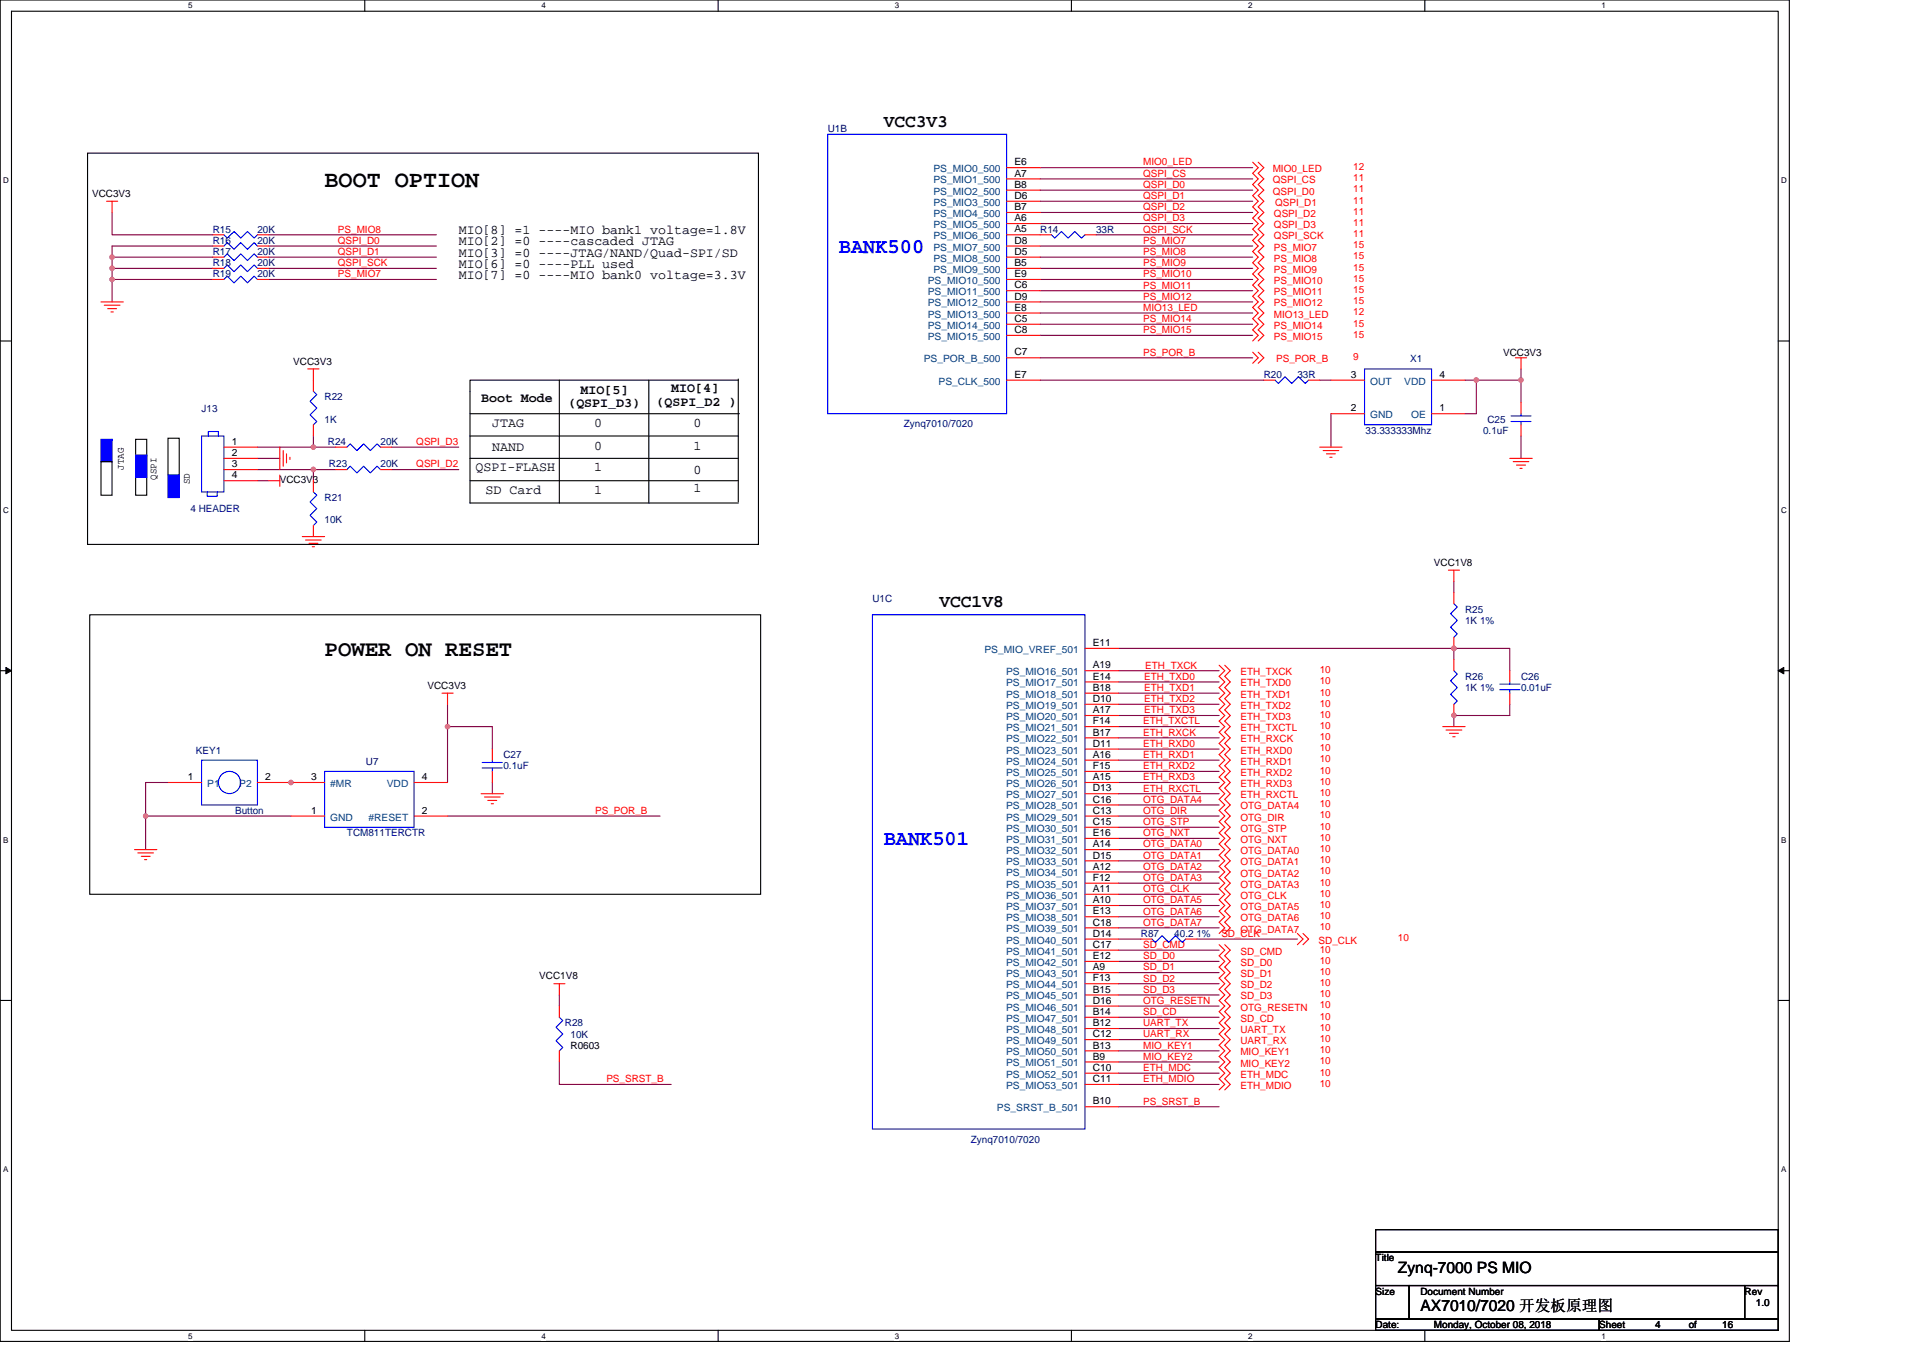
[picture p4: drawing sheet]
<svg xmlns="http://www.w3.org/2000/svg" width="297mm" height="210mm" viewBox="0 0 297 210" stroke-linecap="round" stroke-linejoin="round" font-family="sans-serif">
<path d="M0 0h276.4v207.3h-276.4zM1.8 1.7h272.9v203.8h-272.9z" fill="none" stroke="#000" stroke-width=".17"/>
<g fill="#fff">
<path d="M29.1 .2h.6v1.4h-.6z"/>
<path d="M29.1 205.7h.6v1.4h-.6z"/>
</g>
<path d="M56.3 0v1.7M56.3 205.5v1.8" fill="none" stroke="#000" stroke-width=".17"/>
<g fill="#fff">
<path d="M83.6 .2h.7v1.4h-.7z"/>
<path d="M83.6 205.7h.7v1.4h-.7z"/>
</g>
<path d="M110.9 0v1.7M110.9 205.5v1.8" fill="none" stroke="#000" stroke-width=".17"/>
<g fill="#fff">
<path d="M138.2 .2h.7v1.4h-.7z"/>
<path d="M138.2 205.7h.7v1.4h-.7z"/>
</g>
<path d="M165.5 0v1.7M165.5 205.5v1.8" fill="none" stroke="#000" stroke-width=".17"/>
<g fill="#fff">
<path d="M192.8 .2h.6v1.4h-.6z"/>
<path d="M192.8 205.7h.6v1.4h-.6z"/>
</g>
<path d="M220.1 0v1.7M220.1 205.5v1.8" fill="none" stroke="#000" stroke-width=".17"/>
<g fill="#fff">
<path d="M247.4 .2h.6v1.4h-.6z"/>
<path d="M247.4 205.7h.6v1.4h-.6z"/>
<path d="M.5 27.2h.8v1.4h-.8z"/>
<path d="M275.1 27.2h.9v1.4h-.9z"/>
<path d="M.5 78.1h.8v1.4h-.8z"/>
<path d="M275.1 78.1h.9v1.4h-.9z"/>
</g>
<path d="M0 52.7h1.8M274.7 52.7h1.7" fill="none" stroke="#000" stroke-width=".17"/>
<g fill="#fff">
<path d="M.5 129.1h.8v1.4h-.8z"/>
<path d="M275.1 129.1h.8v1.4h-.8z"/>
</g>
<path d="M0 103.6h1.8M274.7 103.6h1.7" fill="none" stroke="#000" stroke-width=".17"/>
<path d="M.9 103.1l.9 .5-.9 .5zM274.7 103.6l.8-.5v1z" fill="#000" stroke="#000" stroke-width=".15"/>
<g fill="#fff">
<path d="M.5 180h.8v1.4h-.8z"/>
<path d="M275.1 180h.8v1.4h-.8z"/>
</g>
<g fill="none" stroke="#000" stroke-width=".17">
<path d="M13.5 23.7h103.7v60.4h-103.7zM86.4 58.7v19M100.2 58.7v19M114 58.7h-41.4v19h41.4M114 58.6v19M15.6 71.3h1.7v5.2h-1.7zM21 67.9h1.7v8.6h-1.7zM25.9 67.7h1.8v5.7h-1.8zM72.6 74.3h41.4M72.6 63.9h41.6M72.6 67.4h41.4M72.6 70.8h41.4"/>
<path d="M13.9 95h103.6v43.2h-103.6zM0 154.6h1.8M274.7 154.6h1.7M212.5 190h62.2v3.5h-62.2zM212.5 193.5h62.2v5.1h-62.2zM212.5 198.6h5.2v5.2h-5.2zM217.7 198.6h51.8v5.2h-51.8zM269.5 198.6h5.2v5.2h-5.2zM212.5 203.8h34.5v1.7h-34.5zM247 203.8h27.7v1.7h-27.7z"/>
</g>
<g fill="#00f" stroke="#00f" stroke-width=".17">
<path d="M15.6 67.9v3.4h1.7v-3.4z" fill-rule="evenodd"/>
<path d="M25.9 73.4v3.5h1.8v-3.5z" fill-rule="evenodd"/>
<path d="M21 70.3v3.5h1.7v-3.5z" fill-rule="evenodd"/>
</g>
<g fill="none" stroke="#800040" stroke-width=".17">
<path d="M17.3 39.7v1.8M17.3 32.8v3.5h15.6M32.9 38h-15.6v1.7h15.6M41.5 38h25.9M41.5 39.7h25.9M41.5 36.3h25.9M160.7 27.6h32.8M160.7 29.4h32.8M160.7 31.1h32.8M160.7 32.8h32.8M160.7 34.5h32.8M160.7 38h32.8"/>
<path d="M160.7 39.7h32.8M160.7 25.9h32.8M169.3 36.3h24.2M17.3 43.2v3.5M17.3 41.5v1.7M17.3 41.5h15.6M17.3 43.2h15.6M41.5 43.2h25.9M41.5 41.5h25.9M160.7 58.7h34.5M160.7 41.5h32.8M160.7 43.2h32.8"/>
<path d="M160.7 44.9h32.8M160.7 46.7h32.8M160.7 48.4h32.8M160.7 50.1h32.8M160.7 51.8h32.8M160.7 55.3h32.8M203.9 58.7h1.7M226.3 58.7h1.7M228 58.7h6.9M228 58.7v5.2h-1.7M234.9 57v1.7M234.9 58.7v3.5"/>
<path d="M39.8 72.6h8.6M39.8 69.1h8.6M39.8 74.3h1.7M39.8 70.8h3.4M48.4 69.1h3.5M48.4 72.6h3.5M48.4 67.4v1.7M48.4 72.6v1.7M60.5 72.6h10.4M60.5 69.1h10.4M205.6 63.9v5.2M234.9 67.4v3.4"/>
<path d="M224.6 89.8v1.7M69.1 112.3h6.9v3.4M69.1 112.3v8.6M69.1 108.8v3.5M172.8 103.6h15.5M172.8 105.4h15.5M172.8 107.1h15.5M172.8 108.8h15.5M172.8 110.6h15.5M172.8 112.3h15.5M172.8 114h15.5M172.8 115.7h15.5"/>
<path d="M172.8 117.5h15.5M172.8 119.2h15.5M172.8 100.2h51.8v1.7M224.6 100.2h8.6v3.4M224.6 110.6v1.7M233.2 108.8v1.8h-8.6M22.5 126.1v5.2M22.5 126.1h22.5M25.9 120.9h-3.4v5.2M44.4 120.9h.6M69.1 126.1h32.9M76 120.9v1.7"/>
<path d="M172.8 120.9h15.5M172.8 122.6h15.5M172.8 124.4h15.5M172.8 126.1h15.5M172.8 127.8h15.5M172.8 129.5h15.5M172.8 131.3h15.5M172.8 133h15.5M172.8 134.7h15.5M172.8 136.5h15.5M172.8 138.2h15.5M172.8 139.9h15.5"/>
<path d="M86.4 153.7v1.7M172.8 158.9h15.5M172.8 141.6h15.5M172.8 143.4h15.5M172.8 146.8h15.5M172.8 148.5h15.5M172.8 150.3h15.5M172.8 152h15.5M172.8 153.7h15.5M172.8 157.2h15.5M172.8 155.4h15.5M172.8 145.1h3.4"/>
<path d="M184.9 145.1h15.5M86.4 164.1v3.5h17.3M172.8 160.6h15.5M172.8 162.4h15.5M172.8 164.1h15.5M172.8 165.8h15.5M172.8 167.6h15.5M172.8 171h15.5"/>
</g>
<g fill="#f0f" stroke="#f0f" stroke-width=".17">
<circle cx="234.9" cy="58.7" r=".34"/>
<circle cx="228" cy="58.7" r=".34"/>
<circle cx="224.6" cy="110.5" r=".34"/>
<circle cx="224.6" cy="100.2" r=".34"/>
<circle cx="17.3" cy="43.2" r=".34"/>
<circle cx="17.3" cy="39.7" r=".34"/>
<circle cx="17.3" cy="41.4" r=".34"/>
<circle cx="69.1" cy="112.3" r=".34"/>
<circle cx="22.5" cy="126.1" r=".34"/>
<circle cx="44.9" cy="120.9" r=".34"/>
<circle cx="48.4" cy="69.1" r=".34"/>
<circle cx="48.4" cy="72.5" r=".34"/>
</g>
<g fill="none" stroke="#f00" stroke-width=".17">
<path d="M16.5 31.1h1.7M17.3 31.1v1.7M32.9 36.3h1.7M32.9 39.7h1.7M32.9 38h1.7M39.8 36.3h1.7M39.8 39.7h1.7M39.8 38h1.7M155.5 25.9h5.2M155.5 27.6h5.2M155.5 29.4h5.2M155.5 31.1h5.2"/>
<path d="M155.5 32.8h5.2M155.5 34.5h5.2M155.5 36.3h6.9M155.5 38h5.2M155.5 39.7h5.2M167.6 36.3h1.7M193.5 25.1l.8 .8-.8 .9 .8 .8-.8 .9 .8 .9-.8 .8 .8 .9-.8 .9 .8 .8-.8 .9 .8 .8-.8 .9 .8 .9-.8 .8 .8 .9-.8 .9 .8 .8-.8 .9 .8 .9-.8 .8 .8 .9-.8 .8 .8 .9-.8 .9 .8 .9-.8 .8 .8 .9-.8 .8 .8 .9-.8 .9 .8 .8-.8 .9M194.3 25.1l.9 .8-.9 .9 .9 .8-.9 .9 .9 .9-.9 .8 .9 .9-.9 .9 .9 .8-.9 .9 .9 .8-.9 .9 .9 .9-.9 .8 .9 .9-.9 .9 .9 .8-.9 .9 .9 .9-.9 .8 .9 .9-.9 .8 .9 .9-.9 .9 .9 .9-.9 .8 .9 .9-.9 .8 .9 .9-.9 .9 .9 .8-.9 .9M15.6 46.7h3.4M16.1 47.2h2.4M16.6 47.7h1.4M17.1 48.2h.4"/>
<path d="M32.9 41.5h1.7M32.9 43.2h1.7M39.8 41.5h1.7M39.8 43.2h1.7M47.5 57h1.8M48.4 57v3.5M155.5 41.5h5.2M155.5 43.2h5.2M155.5 44.9h5.2M155.5 46.7h5.2M155.5 48.4h5.2M155.5 50.1h5.2"/>
<path d="M155.5 51.8h5.2M155.5 55.3h5.2M155.5 58.7h5.2M193.5 54.4l.8 .9-.8 .8M194.3 54.4l.9 .9-.9 .8M195.2 58.7h1.8M202.1 58.7h1.8M205.6 58.7h5.2M221.1 58.7h5.2M234.1 55.3h1.7M234.9 55.3v1.7M34.6 69.1h5.2"/>
<path d="M34.6 70.8h5.2M34.6 72.6h5.2M34.6 74.3h5.2M41.5 74.3h1.7M43.2 73.4v1.7M43.2 69.1v3.5M43.7 69.6v2.4M44.3 70.1v1.4M44.8 70.7v.3M48.4 65.6v1.8M48.4 74.3v1.7M51.9 69.1h1.7"/>
<path d="M51.9 72.6h1.7M58.8 69.1h1.7M58.8 72.6h1.7M203.9 69.1h3.4M204.4 69.6h2.4M204.9 70.1h1.4M205.4 70.7h.4M205.6 63.9h5.2M221.1 63.9h5.2M233.2 70.8h3.5M233.7 71.3h2.5M234.2 71.9h1.4"/>
<path d="M234.8 72.4h.3M234.9 62.2v1.7M234.9 65.6v1.8M46.7 82.9h3.4M47.2 83.4h2.4M47.7 83.9h1.4M48.2 84.5h.4M48.4 81.2v1.7M223.7 88.1h1.7M224.6 88.1v1.7M224.6 91.5v1.8M224.6 98.5v1.7"/>
<path d="M68.3 107.1h1.7M69.1 107.1v1.7M76 115.7v1.8M76 119.2v1.7M167.6 100.2h5.2M167.6 103.6h5.2M167.6 105.4h5.2M167.6 107.1h5.2M167.6 108.8h5.2M167.6 110.6h5.2M167.6 112.3h5.2M167.6 114h5.2"/>
<path d="M167.6 115.7h5.2M167.6 117.5h5.2M167.6 119.2h5.2M188.3 102.8l.9 .8-.9 .9 .9 .9-.9 .8 .9 .9-.9 .9 .9 .8-.9 .9 .9 .9-.9 .8 .9 .9-.9 .8 .9 .9-.9 .9 .9 .8-.9 .9 .9 .9-.9 .8 .9 .9-.9 .9 .9 .8-.9 .9 .9 .8-.9 .9 .9 .9-.9 .8 .9 .9-.9 .9 .9 .8-.9 .9 .9 .8-.9 .9 .9 .9-.9 .8 .9 .9-.9 .9 .9 .8-.9 .9 .9 .9-.9 .8 .9 .9-.9 .8 .9 .9-.9 .9 .9 .8-.9 .9 .9 .9-.9 .8M189.2 102.8l.8 .8-.8 .9 .8 .9-.8 .8 .8 .9-.8 .9 .8 .8-.8 .9 .8 .9-.8 .8 .8 .9-.8 .8 .8 .9-.8 .9 .8 .8-.8 .9 .8 .9-.8 .8 .8 .9-.8 .9 .8 .8-.8 .9 .8 .8-.8 .9 .8 .9-.8 .8 .8 .9-.8 .9 .8 .8-.8 .9 .8 .8-.8 .9 .8 .9-.8 .8 .8 .9-.8 .9 .8 .8-.8 .9 .8 .9-.8 .8 .8 .9-.8 .8 .8 .9-.8 .9 .8 .8-.8 .9 .8 .9-.8 .8M222.9 112.3h3.4M223.4 112.8h2.4M223.9 113.3h1.4M224.4 113.8h.4M224.6 101.9v1.7M224.6 108.8v1.8M233.2 103.6v1.8"/>
<path d="M233.2 107.1v1.7M20.8 131.3h3.4M21.3 131.8h2.4M21.8 132.3h1.4M22.3 132.8h.4M25.9 120.9h5.2M39.8 120.9h10.3M45 126.1h5.1M64 126.1h5.1M64 120.9h5.1M74.3 122.6h3.5M74.8 123.1h2.5"/>
<path d="M75.4 123.7h1.3M75.9 124.2h.3M167.6 120.9h5.2M167.6 122.6h5.2M167.6 124.4h5.2M167.6 126.1h5.2M167.6 127.8h5.2M167.6 129.5h5.2M167.6 131.3h5.2M167.6 133h5.2M167.6 134.7h5.2M167.6 136.5h5.2"/>
<path d="M167.6 138.2h5.2M167.6 139.9h5.2M85.6 152h1.7M86.4 152v1.7M86.4 155.4v1.8M167.6 141.6h5.2M167.6 143.4h5.2M167.6 145.1h5.2M167.6 146.8h5.2M167.6 148.5h5.2M167.6 150.3h5.2M167.6 152h5.2"/>
<path d="M167.6 153.7h5.2M167.6 155.4h5.2M167.6 157.2h5.2M167.6 158.9h5.2M176.2 145.1h1.7M183.1 145.1h1.8M188.3 146l.9 .8-.9 .9 .9 .8-.9 .9 .9 .9-.9 .8 .9 .9-.9 .9 .9 .8-.9 .9 .9 .8-.9 .9 .9 .9-.9 .9 .9 .8-.9 .9 .9 .8-.9 .9 .9 .9-.9 .8 .9 .9-.9 .9 .9 .8-.9 .9 .9 .9-.9 .8M189.2 146l.8 .8-.8 .9 .8 .8-.8 .9 .8 .9-.8 .8 .8 .9-.8 .9 .8 .8-.8 .9 .8 .8-.8 .9 .8 .9-.8 .9 .8 .8-.8 .9 .8 .8-.8 .9 .8 .9-.8 .8 .8 .9-.8 .9 .8 .8-.8 .9 .8 .9-.8 .8M200.4 144.2l.9 .9-.9 .9M201.3 144.2l.8 .9-.8 .9M86.4 162.4v1.7M167.6 160.6h5.2"/>
<path d="M167.6 162.4h5.2M167.6 164.1h5.2M167.6 165.8h5.2M167.6 167.6h5.2M167.6 171h5.2"/>
</g>
<g fill="none" stroke="#00f" stroke-width=".17">
<path d="M34.6 36.3l.5 .5 1-1 1.1 1 1-1 1.1 1 .5-.5M34.6 39.7l.5-.5 1 1.1 1.1-1.1 1 1.1 1.1-1.1 .5 .5M34.6 38l.5-.5 1 1 1.1-1 1 1 1.1-1 .5 .5M127.9 20.7h27.6v43.2h-27.6zM162.4 36.3l.5 .5 1.1-1 1 1 1-1 1.1 1 .5-.5M34.6 41.5l.5-.6 1 1.1 1.1-1.1 1 1.1 1.1-1.1 .5 .6M34.6 43.2l.5-.5 1 1 1.1-1 1 1 1.1-1 .5 .5M197 58.7l.5 .5 1-1 1 1 1.1-1 1 1 .5-.5M210.8 57h10.3v8.6h-10.3zM31.1 67.4h3.5v8.6h-3.5zM32 76v.7h1.5v-.7M32.2 67.4v-.7h1.5v.7"/>
<path d="M48.4 60.5l.5 .5-1 1 1 1.1-1 1 1 1-.5 .5M48.4 76l.5 .5-1 1.1 1 1-1 1 1 1.1-.5 .5M53.6 69.1l.5-.5 1 1 1.1-1 1 1 1-1 .6 .5M53.6 72.6l.5-.6 1 1.1 1.1-1.1 1 1.1 1-1.1 .6 .6M233.4 65.1h3.1M233.4 64.3h3.1M234.9 63.9v.4M234.9 65.1v.5M134.8 95h32.8v79.5h-32.8zM224.6 93.3l.5 .5-1 1 1 1.1-1 1 1 1-.5 .6M31.1 117.5h8.7v6.9h-8.7zM50.1 119.2h13.9v8.6h-13.9z"/>
<path d="M74.5 118.7h3.1M74.5 117.8h3.1M76 117.5v.3M76 118.7v.5M224.6 103.6l.5 .6-1 1 1 1-1 1.1 1 1-.5 .5M231.7 106.6h3.1M231.7 105.7h3.1M233.2 105.4v.3M233.2 106.6v.5M86.4 157.2l.5 .5-1 1 1 1.1-1 1 1 1-.5 .6M177.9 145.1l.6 .5 1-1 1 1 1.1-1 1 1 .5-.5"/>
<circle cx="35.5" cy="120.9" r="1.71"/>
</g>
<text font-size="3.6" x="50.1" y="28.9">BOOT OPTION</text>
<text font-size="3.5" x="50.1" y="101.4">POWER ON RESET</text>
<g font-size="3.3" fill="#00f">
<text x="129.6" y="39">BANK500</text>
<text x="136.5" y="130.6">BANK501</text>
</g>
<g font-size="2.8">
<text x="136.5" y="19.6">VCC3V3</text>
<text x="145.1" y="93.8">VCC1V8</text>
</g>
<g font-size="2.4">
<text x="215.9" y="196.7">Zynq-7000 PS MIO</text>
<text x="219.4" y="202.5">AX7010/7020 开发板原理图</text>
</g>
<g font-size="2.1">
<text x="70.9" y="36.2">MIO[8] =1 ----MIO bank1 voltage=1.8V</text>
<text x="70.9" y="41.4">MIO[6] =0 ----PLL used</text>
<text x="70.9" y="37.9">MIO[2] =0 ----cascaded JTAG</text>
<text x="70.9" y="39.7">MIO[3] =0 ----JTAG/NAND/Quad-SPI/SD</text>
<text x="70.9" y="43.1">MIO[7] =0 ----MIO bank0 voltage=3.3V</text>
<text x="74.3" y="62.2">Boot Mode</text>
<text x="76" y="65.9">JTAG</text>
<text x="87.8" y="62.9">(QSPI_D3)</text>
<text x="89.7" y="60.8">MIO[5]</text>
<text x="91.8" y="65.9">0</text>
<text x="101.4" y="62.7">(QSPI_D2 )</text>
<text x="103.7" y="60.6">MIO[4]</text>
<text x="107.1" y="65.9">0</text>
<text x="76" y="69.7">NAND</text>
<text x="91.8" y="69.5">0</text>
<text x="107.1" y="69.5">1</text>
<text x="73.4" y="72.8">QSPI-FLASH</text>
<text x="75" y="76.3">SD Card</text>
<text x="91.8" y="72.8">1</text>
<text x="91.8" y="76.3">1</text>
<text x="107.1" y="73.2">0</text>
<text x="107.1" y="76.1">1</text>
</g>
<g font-size="1.5" fill="#000080">
<text x="127.9" y="20.4">U1B</text>
<text x="32.9" y="35.9">R15</text>
<text x="39.8" y="35.9">20K</text>
<text x="160.7" y="35.9">R14</text>
<text x="169.3" y="35.9">33R</text>
<text x="32.9" y="41.1">R18</text>
<text x="32.9" y="39.4">R17</text>
<text x="32.9" y="37.7">R16</text>
<text x="39.8" y="41.1">20K</text>
<text x="39.8" y="39.4">20K</text>
<text x="39.8" y="37.7">20K</text>
<text x="32.9" y="42.9">R19</text>
<text x="39.8" y="42.9">20K</text>
<text x="195.2" y="58.4">R20</text>
<text x="200.4" y="58.4">33R</text>
<text x="217.8" y="56">X1</text>
<text x="31.1" y="63.6">J13</text>
<text x="50.1" y="61.8">R22</text>
<text x="50.1" y="65.3">1K</text>
<text x="139.6" y="66">Zynq7010/7020</text>
<text x="229.8" y="65.3">C25</text>
<text x="50.6" y="68.8">R24</text>
<text x="58.8" y="68.8">20K</text>
<text x="210.9" y="67">33.333333Mhz</text>
<text x="229.1" y="67">0.1uF</text>
<text x="50.1" y="77.4">R21</text>
<text x="50.8" y="72.2">R23</text>
<text x="58.8" y="72.2">20K</text>
<text x="29.4" y="79.1">4 HEADER</text>
<text x="50.1" y="80.9">10K</text>
<text x="134.8" y="92.9">U1C</text>
<text x="226.3" y="94.7">R25</text>
<text x="226.3" y="96.4">1K 1%</text>
<text x="226.3" y="105">R26</text>
<text x="226.3" y="106.8">1K 1%</text>
<text x="234.9" y="105">C26</text>
<text x="234.9" y="106.8">0.01uF</text>
<text x="30.3" y="116.4">KEY1</text>
<text x="56.5" y="118.2">U7</text>
<text x="77.8" y="117.1">C27</text>
<text x="77.8" y="118.9">0.1uF</text>
<text x="36.3" y="125.8">Button</text>
<text x="53.6" y="129.2">TCM811TERCTR</text>
<text x="176.2" y="144.8">R87</text>
<text x="181.4" y="144.8">40.2 1%</text>
<text x="87.3" y="158.6">R28</text>
<text x="88.1" y="160.3">10K</text>
<text x="150" y="176.6">Zynq7010/7020</text>
</g>
<g font-size="1.5" fill="#004080">
<text x="144.2" y="26.6">PS_MIO0_500</text>
<text x="144.2" y="28.3">PS_MIO1_500</text>
<text x="144.2" y="30.1">PS_MIO2_500</text>
<text x="144.2" y="31.8">PS_MIO3_500</text>
<text x="144.2" y="33.5">PS_MIO4_500</text>
<text x="144.2" y="35.2">PS_MIO5_500</text>
<text x="144.2" y="37">PS_MIO6_500</text>
<text x="144.2" y="38.7">PS_MIO7_500</text>
<text x="144.2" y="40.4">PS_MIO8_500</text>
<text x="143.3" y="43.9">PS_MIO10_500</text>
<text x="143.3" y="45.6">PS_MIO11_500</text>
<text x="143.3" y="47.3">PS_MIO12_500</text>
<text x="144.2" y="42.2">PS_MIO9_500</text>
<text x="143.3" y="49.1">PS_MIO13_500</text>
<text x="143.3" y="50.8">PS_MIO14_500</text>
<text x="143.3" y="52.5">PS_MIO15_500</text>
<text x="142.7" y="56">PS_POR_B_500</text>
<text x="145" y="59.4">PS_CLK_500</text>
<text x="211.6" y="59.4">OUT</text>
<text x="216.9" y="59.4">VDD</text>
<text x="211.6" y="64.6">GND</text>
<text x="218" y="64.6">OE</text>
<text x="152.1" y="100.9">PS_MIO_VREF_501</text>
<text x="155.4" y="104.3">PS_MIO16_501</text>
<text x="155.4" y="106.1">PS_MIO17_501</text>
<text x="155.4" y="107.8">PS_MIO18_501</text>
<text x="155.4" y="109.5">PS_MIO19_501</text>
<text x="155.4" y="111.3">PS_MIO20_501</text>
<text x="155.4" y="113">PS_MIO21_501</text>
<text x="155.4" y="114.7">PS_MIO22_501</text>
<text x="155.4" y="116.4">PS_MIO23_501</text>
<text x="155.4" y="118.2">PS_MIO24_501</text>
<text x="155.4" y="119.9">PS_MIO25_501</text>
<text x="32" y="121.6">P1</text>
<text x="37" y="121.6">P2</text>
<text x="51" y="121.6">#MR</text>
<text x="59.8" y="121.6">VDD</text>
<text x="155.4" y="121.6">PS_MIO26_501</text>
<text x="155.4" y="123.3">PS_MIO27_501</text>
<text x="155.4" y="125.1">PS_MIO28_501</text>
<text x="51" y="126.8">GND</text>
<text x="56.9" y="126.8">#RESET</text>
<text x="155.4" y="126.8">PS_MIO29_501</text>
<text x="155.4" y="128.5">PS_MIO30_501</text>
<text x="155.4" y="130.2">PS_MIO31_501</text>
<text x="155.4" y="132">PS_MIO32_501</text>
<text x="155.4" y="133.7">PS_MIO33_501</text>
<text x="155.4" y="135.4">PS_MIO34_501</text>
<text x="155.4" y="137.2">PS_MIO35_501</text>
<text x="155.4" y="138.9">PS_MIO36_501</text>
<text x="155.4" y="140.6">PS_MIO37_501</text>
<text x="155.4" y="142.3">PS_MIO38_501</text>
<text x="155.4" y="144.1">PS_MIO39_501</text>
<text x="155.4" y="145.8">PS_MIO40_501</text>
<text x="155.4" y="147.5">PS_MIO41_501</text>
<text x="155.4" y="149.2">PS_MIO42_501</text>
<text x="155.4" y="151">PS_MIO43_501</text>
<text x="155.4" y="152.7">PS_MIO44_501</text>
<text x="155.4" y="154.4">PS_MIO45_501</text>
<text x="155.4" y="156.1">PS_MIO46_501</text>
<text x="155.4" y="157.9">PS_MIO47_501</text>
<text x="155.4" y="159.6">PS_MIO48_501</text>
<text x="155.4" y="161.3">PS_MIO49_501</text>
<text x="155.4" y="163.1">PS_MIO50_501</text>
<text x="155.4" y="164.8">PS_MIO51_501</text>
<text x="155.4" y="166.5">PS_MIO52_501</text>
<text x="154" y="171.7">PS_SRST_B_501</text>
<text x="155.4" y="168.3">PS_MIO53_501</text>
</g>
<g font-size="1.5">
<text x="156.7" y="25.5">E6</text>
<text x="156.7" y="27.3">A7</text>
<text x="156.7" y="29">B8</text>
<text x="14.2" y="30.4">VCC3V3</text>
<text x="156.7" y="30.7">D6</text>
<text x="156.7" y="32.5">B7</text>
<text x="156.7" y="34.2">A6</text>
<text x="156.7" y="35.9">A5</text>
<text x="156.7" y="37.7">D8</text>
<text x="156.7" y="39.4">D5</text>
<text x="156.7" y="41.1">B5</text>
<text x="156.7" y="42.8">E9</text>
<text x="156.7" y="44.6">C6</text>
<text x="156.7" y="46.3">D9</text>
<text x="156.7" y="48">E8</text>
<text x="156.7" y="49.7">C5</text>
<text x="156.7" y="51.5">C8</text>
<text x="45.3" y="56.3">VCC3V3</text>
<text x="156.7" y="54.9">C7</text>
<text x="156.7" y="58.4">E7</text>
<text x="208.7" y="58.4">3</text>
<text x="222.3" y="58.4">4</text>
<text x="232.2" y="54.9">VCC3V3</text>
<text x="208.7" y="63.6">2</text>
<text x="222.3" y="63.6">1</text>
<text x="35.8" y="68.7">1</text>
<text x="35.8" y="70.5">2</text>
<text x="19.2" y="72.6" transform="rotate(-90 19.2 72.6)">JTAG</text>
<text x="24.2" y="74.1" transform="rotate(-90 24.2 74.1)">QSPI</text>
<text x="29.3" y="74.8" transform="rotate(-90 29.3 74.8)">SD</text>
<text x="35.8" y="72.2">3</text>
<text x="35.8" y="73.9">4</text>
<text x="43.2" y="74.6">VCC3V3</text>
<text x="221.5" y="87.4">VCC1V8</text>
<text x="168.8" y="99.8">E11</text>
<text x="66" y="106.4">VCC3V3</text>
<text x="168.8" y="103.3">A19</text>
<text x="168.8" y="105">E14</text>
<text x="168.8" y="106.7">B18</text>
<text x="168.8" y="108.5">D10</text>
<text x="168.8" y="110.2">A17</text>
<text x="168.8" y="111.9">F14</text>
<text x="168.8" y="113.6">B17</text>
<text x="168.8" y="115.4">D11</text>
<text x="168.8" y="117.1">A16</text>
<text x="168.8" y="118.8">F15</text>
<text x="29" y="120.5">1</text>
<text x="41" y="120.5">2</text>
<text x="48" y="125.7">1</text>
<text x="48" y="120.5">3</text>
<text x="65.2" y="125.7">2</text>
<text x="65.2" y="120.5">4</text>
<text x="168.8" y="120.5">A15</text>
<text x="168.8" y="122.3">D13</text>
<text x="168.8" y="124">C16</text>
<text x="168.8" y="125.7">C13</text>
<text x="168.8" y="127.5">C15</text>
<text x="168.8" y="129.2">E16</text>
<text x="168.8" y="130.9">A14</text>
<text x="168.8" y="132.7">D15</text>
<text x="168.8" y="134.4">A12</text>
<text x="168.8" y="136.1">F12</text>
<text x="168.8" y="137.8">A11</text>
<text x="168.8" y="139.6">A10</text>
<text x="168.8" y="141.3">E13</text>
<text x="168.8" y="143">C18</text>
<text x="168.8" y="144.7">D14</text>
<text x="168.8" y="146.5">C17</text>
<text x="168.8" y="148.2">E12</text>
<text x="168.8" y="149.9">A9</text>
<text x="83.3" y="151.3">VCC1V8</text>
<text x="168.8" y="151.6">F13</text>
<text x="168.8" y="153.4">B15</text>
<text x="168.8" y="155.1">D16</text>
<text x="168.8" y="156.8">B14</text>
<text x="168.8" y="158.6">B12</text>
<text x="168.8" y="160.3">C12</text>
<text x="88.1" y="162">R0603</text>
<text x="168.8" y="162">B13</text>
<text x="168.8" y="163.7">B9</text>
<text x="168.8" y="165.5">C10</text>
<text x="168.8" y="167.2">C11</text>
<text x="168.8" y="170.6">B10</text>
<text x="212.5" y="194.9">Title</text>
<text x="212.5" y="200">Size</text>
<text x="219.4" y="200">Document Number</text>
<text x="269.5" y="200">Rev</text>
<text x="271.2" y="201.8">1.0</text>
<text x="212.5" y="205.2">Date:</text>
<text x="221.5" y="205.2">Monday, October 08, 2018</text>
<text x="247" y="205.2">Sheet</text>
<text x="255.7" y="205.2">4</text>
<text x="260.9" y="205.2">of</text>
<text x="266" y="205.2">16</text>
</g>
<g font-size="1.5" fill="#f00">
<text x="176.6" y="27.3">QSPI_CS</text>
<text x="176.6" y="29">QSPI_D0</text>
<text x="176.6" y="25.6">MIO0_LED</text>
<text x="196.6" y="28.3">QSPI_CS</text>
<text x="196.6" y="26.6">MIO0_LED</text>
<text x="209" y="29.7">11</text>
<text x="209" y="28">11</text>
<text x="209" y="26.3">12</text>
<text x="52.2" y="35.9">PS_MIO8</text>
<text x="176.6" y="30.8">QSPI_D1</text>
<text x="176.6" y="32.5">QSPI_D2</text>
<text x="176.6" y="34.2">QSPI_D3</text>
<text x="176.6" y="35.9">QSPI_SCK</text>
<text x="196.6" y="30.1">QSPI_D0</text>
<text x="196.8" y="35.3">QSPI_D3</text>
<text x="196.8" y="33.5">QSPI_D2</text>
<text x="197" y="31.8">QSPI_D1</text>
<text x="209" y="31.5">11</text>
<text x="209" y="34.9">11</text>
<text x="209" y="33.2">11</text>
<text x="52.2" y="37.7">QSPI_D0</text>
<text x="52.2" y="39.4">QSPI_D1</text>
<text x="52.2" y="41.1">QSPI_SCK</text>
<text x="176.6" y="37.7">PS_MIO7</text>
<text x="176.6" y="41.1">PS_MIO9</text>
<text x="176.6" y="39.4">PS_MIO8</text>
<text x="196.8" y="37">QSPI_SCK</text>
<text x="196.8" y="40.4">PS_MIO8</text>
<text x="196.8" y="38.7">PS_MIO7</text>
<text x="209" y="36.6">11</text>
<text x="209" y="41.8">15</text>
<text x="209" y="40.1">15</text>
<text x="209" y="38.4">15</text>
<text x="52.2" y="42.8">PS_MIO7</text>
<text x="176.6" y="42.8">PS_MIO10</text>
<text x="176.6" y="44.6">PS_MIO11</text>
<text x="176.6" y="46.3">PS_MIO12</text>
<text x="196.8" y="42.2">PS_MIO9</text>
<text x="196.8" y="43.9">PS_MIO10</text>
<text x="196.8" y="45.6">PS_MIO11</text>
<text x="196.8" y="47.3">PS_MIO12</text>
<text x="209" y="43.5">15</text>
<text x="209" y="45.3">15</text>
<text x="209" y="47">15</text>
<text x="176.6" y="48">MIO13_LED</text>
<text x="176.6" y="49.8">PS_MIO14</text>
<text x="176.6" y="51.5">PS_MIO15</text>
<text x="196.8" y="50.8">PS_MIO14</text>
<text x="196.8" y="52.5">PS_MIO15</text>
<text x="196.8" y="49.1">MIO13_LED</text>
<text x="209" y="50.5">15</text>
<text x="209" y="52.2">15</text>
<text x="209" y="48.7">12</text>
<text x="176.6" y="54.9">PS_POR_B</text>
<text x="197.1" y="56">PS_POR_B</text>
<text x="209" y="55.6">9</text>
<text x="64.3" y="68.7">QSPI_D3</text>
<text x="64.3" y="72.2">QSPI_D2</text>
<text x="176.7" y="105">ETH_TXD0</text>
<text x="176.7" y="106.8">ETH_TXD1</text>
<text x="176.9" y="103.3">ETH_TXCK</text>
<text x="191.6" y="104.4">ETH_TXCK</text>
<text x="191.6" y="106.1">ETH_TXD0</text>
<text x="191.6" y="107.8">ETH_TXD1</text>
<text x="203.9" y="104">10</text>
<text x="203.9" y="105.7">10</text>
<text x="203.9" y="107.5">10</text>
<text x="176.6" y="111.9">ETH_TXCTL</text>
<text x="176.6" y="113.7">ETH_RXCK</text>
<text x="176.7" y="108.5">ETH_TXD2</text>
<text x="176.7" y="110.2">ETH_TXD3</text>
<text x="191.6" y="109.5">ETH_TXD2</text>
<text x="191.6" y="111.3">ETH_TXD3</text>
<text x="191.6" y="113">ETH_TXCTL</text>
<text x="203.9" y="109.2">10</text>
<text x="203.9" y="110.9">10</text>
<text x="203.9" y="112.6">10</text>
<text x="176.6" y="115.4">ETH_RXD0</text>
<text x="176.6" y="117.1">ETH_RXD1</text>
<text x="176.6" y="118.9">ETH_RXD2</text>
<text x="191.6" y="114.7">ETH_RXCK</text>
<text x="191.6" y="116.4">ETH_RXD0</text>
<text x="191.6" y="118.2">ETH_RXD1</text>
<text x="191.6" y="119.9">ETH_RXD2</text>
<text x="203.9" y="114.4">10</text>
<text x="203.9" y="116.1">10</text>
<text x="203.9" y="117.8">10</text>
<text x="203.9" y="119.5">10</text>
<text x="91.9" y="125.8">PS_POR_B</text>
<text x="176.6" y="120.6">ETH_RXD3</text>
<text x="176.6" y="122.3">ETH_RXCTL</text>
<text x="176.6" y="124">OTG_DATA4</text>
<text x="176.6" y="125.8">OTG_DIR</text>
<text x="191.6" y="121.6">ETH_RXD3</text>
<text x="191.6" y="123.3">ETH_RXCTL</text>
<text x="191.6" y="125.1">OTG_DATA4</text>
<text x="203.9" y="121.3">10</text>
<text x="203.9" y="123">10</text>
<text x="203.9" y="124.7">10</text>
<text x="176.6" y="127.5">OTG_STP</text>
<text x="176.6" y="129.2">OTG_NXT</text>
<text x="176.6" y="130.9">OTG_DATA0</text>
<text x="191.6" y="126.8">OTG_DIR</text>
<text x="191.6" y="128.5">OTG_STP</text>
<text x="191.6" y="130.3">OTG_NXT</text>
<text x="191.6" y="132">OTG_DATA0</text>
<text x="203.9" y="126.4">10</text>
<text x="203.9" y="128.2">10</text>
<text x="203.9" y="129.9">10</text>
<text x="203.9" y="131.6">10</text>
<text x="176.6" y="132.7">OTG_DATA1</text>
<text x="176.6" y="134.4">OTG_DATA2</text>
<text x="176.6" y="136.1">OTG_DATA3</text>
<text x="176.6" y="137.8">OTG_CLK</text>
<text x="191.6" y="133.7">OTG_DATA1</text>
<text x="191.6" y="135.4">OTG_DATA2</text>
<text x="191.6" y="137.2">OTG_DATA3</text>
<text x="203.9" y="133.4">10</text>
<text x="203.9" y="135.1">10</text>
<text x="203.9" y="136.8">10</text>
<text x="176.6" y="139.6">OTG_DATA5</text>
<text x="176.6" y="141.3">OTG_DATA6</text>
<text x="176.6" y="143">OTG_DATA7</text>
<text x="191.6" y="138.9">OTG_CLK</text>
<text x="191.6" y="140.6">OTG_DATA5</text>
<text x="191.6" y="142.3">OTG_DATA6</text>
<text x="203.9" y="138.5">10</text>
<text x="203.9" y="140.3">10</text>
<text x="203.9" y="142">10</text>
<text x="203.9" y="143.7">10</text>
<text x="176.6" y="146.5">SD_CMD</text>
<text x="176.6" y="148.2">SD_D0</text>
<text x="176.6" y="149.9">SD_D1</text>
<text x="188.7" y="144.8">SD_CLK</text>
<text x="191.6" y="147.5">SD_CMD</text>
<text x="191.6" y="149.2">SD_D0</text>
<text x="191.6" y="144.1">OTG_DATA7</text>
<text x="203.7" y="145.8">SD_CLK</text>
<text x="203.9" y="147.2">10</text>
<text x="203.9" y="148.9">10</text>
<text x="215.9" y="145.5">10</text>
<text x="176.6" y="151.7">SD_D2</text>
<text x="176.6" y="153.4">SD_D3</text>
<text x="176.6" y="155.1">OTG_RESETN</text>
<text x="191.6" y="151">SD_D1</text>
<text x="191.6" y="152.7">SD_D2</text>
<text x="191.6" y="154.4">SD_D3</text>
<text x="203.9" y="155.8">10</text>
<text x="203.9" y="150.6">10</text>
<text x="203.9" y="152.4">10</text>
<text x="203.9" y="154.1">10</text>
<text x="176.6" y="158.6">UART_TX</text>
<text x="176.6" y="160.3">UART_RX</text>
<text x="176.6" y="156.8">SD_CD</text>
<text x="191.6" y="156.2">OTG_RESETN</text>
<text x="191.6" y="157.9">SD_CD</text>
<text x="191.6" y="159.6">UART_TX</text>
<text x="191.6" y="161.4">UART_RX</text>
<text x="203.9" y="157.5">10</text>
<text x="203.9" y="159.3">10</text>
<text x="203.9" y="161">10</text>
<text x="93.7" y="167.2">PS_SRST_B</text>
<text x="176.6" y="162">MIO_KEY1</text>
<text x="176.6" y="163.7">MIO_KEY2</text>
<text x="176.6" y="165.5">ETH_MDC</text>
<text x="176.6" y="167.2">ETH_MDIO</text>
<text x="191.6" y="163.1">MIO_KEY1</text>
<text x="191.6" y="164.8">MIO_KEY2</text>
<text x="191.6" y="166.5">ETH_MDC</text>
<text x="203.9" y="162.7">10</text>
<text x="203.9" y="164.4">10</text>
<text x="203.9" y="166.2">10</text>
<text x="203.9" y="167.9">10</text>
<text x="176.6" y="170.7">PS_SRST_B</text>
<text x="191.6" y="168.3">ETH_MDIO</text>
</g>
<g font-size="1.2">
<text x="29.1" y="1.3">5</text>
<text x="83.6" y="1.3">4</text>
<text x="138.2" y="1.3">3</text>
<text x="192.8" y="1.3">2</text>
<text x="247.4" y="1.3">1</text>
<text x=".5" y="28.3">D</text>
<text x="275.1" y="28.3">D</text>
<text x=".5" y="79.2">C</text>
<text x="275.1" y="79.2">C</text>
<text x=".5" y="130.2">B</text>
<text x="275.1" y="130.2">B</text>
<text x=".5" y="181.1">A</text>
<text x="275.1" y="181.1">A</text>
<text x="29.1" y="206.8">5</text>
<text x="83.6" y="206.8">4</text>
<text x="138.2" y="206.8">3</text>
<text x="192.8" y="206.8">2</text>
<text x="247.4" y="206.8">1</text>
</g>
</svg>
